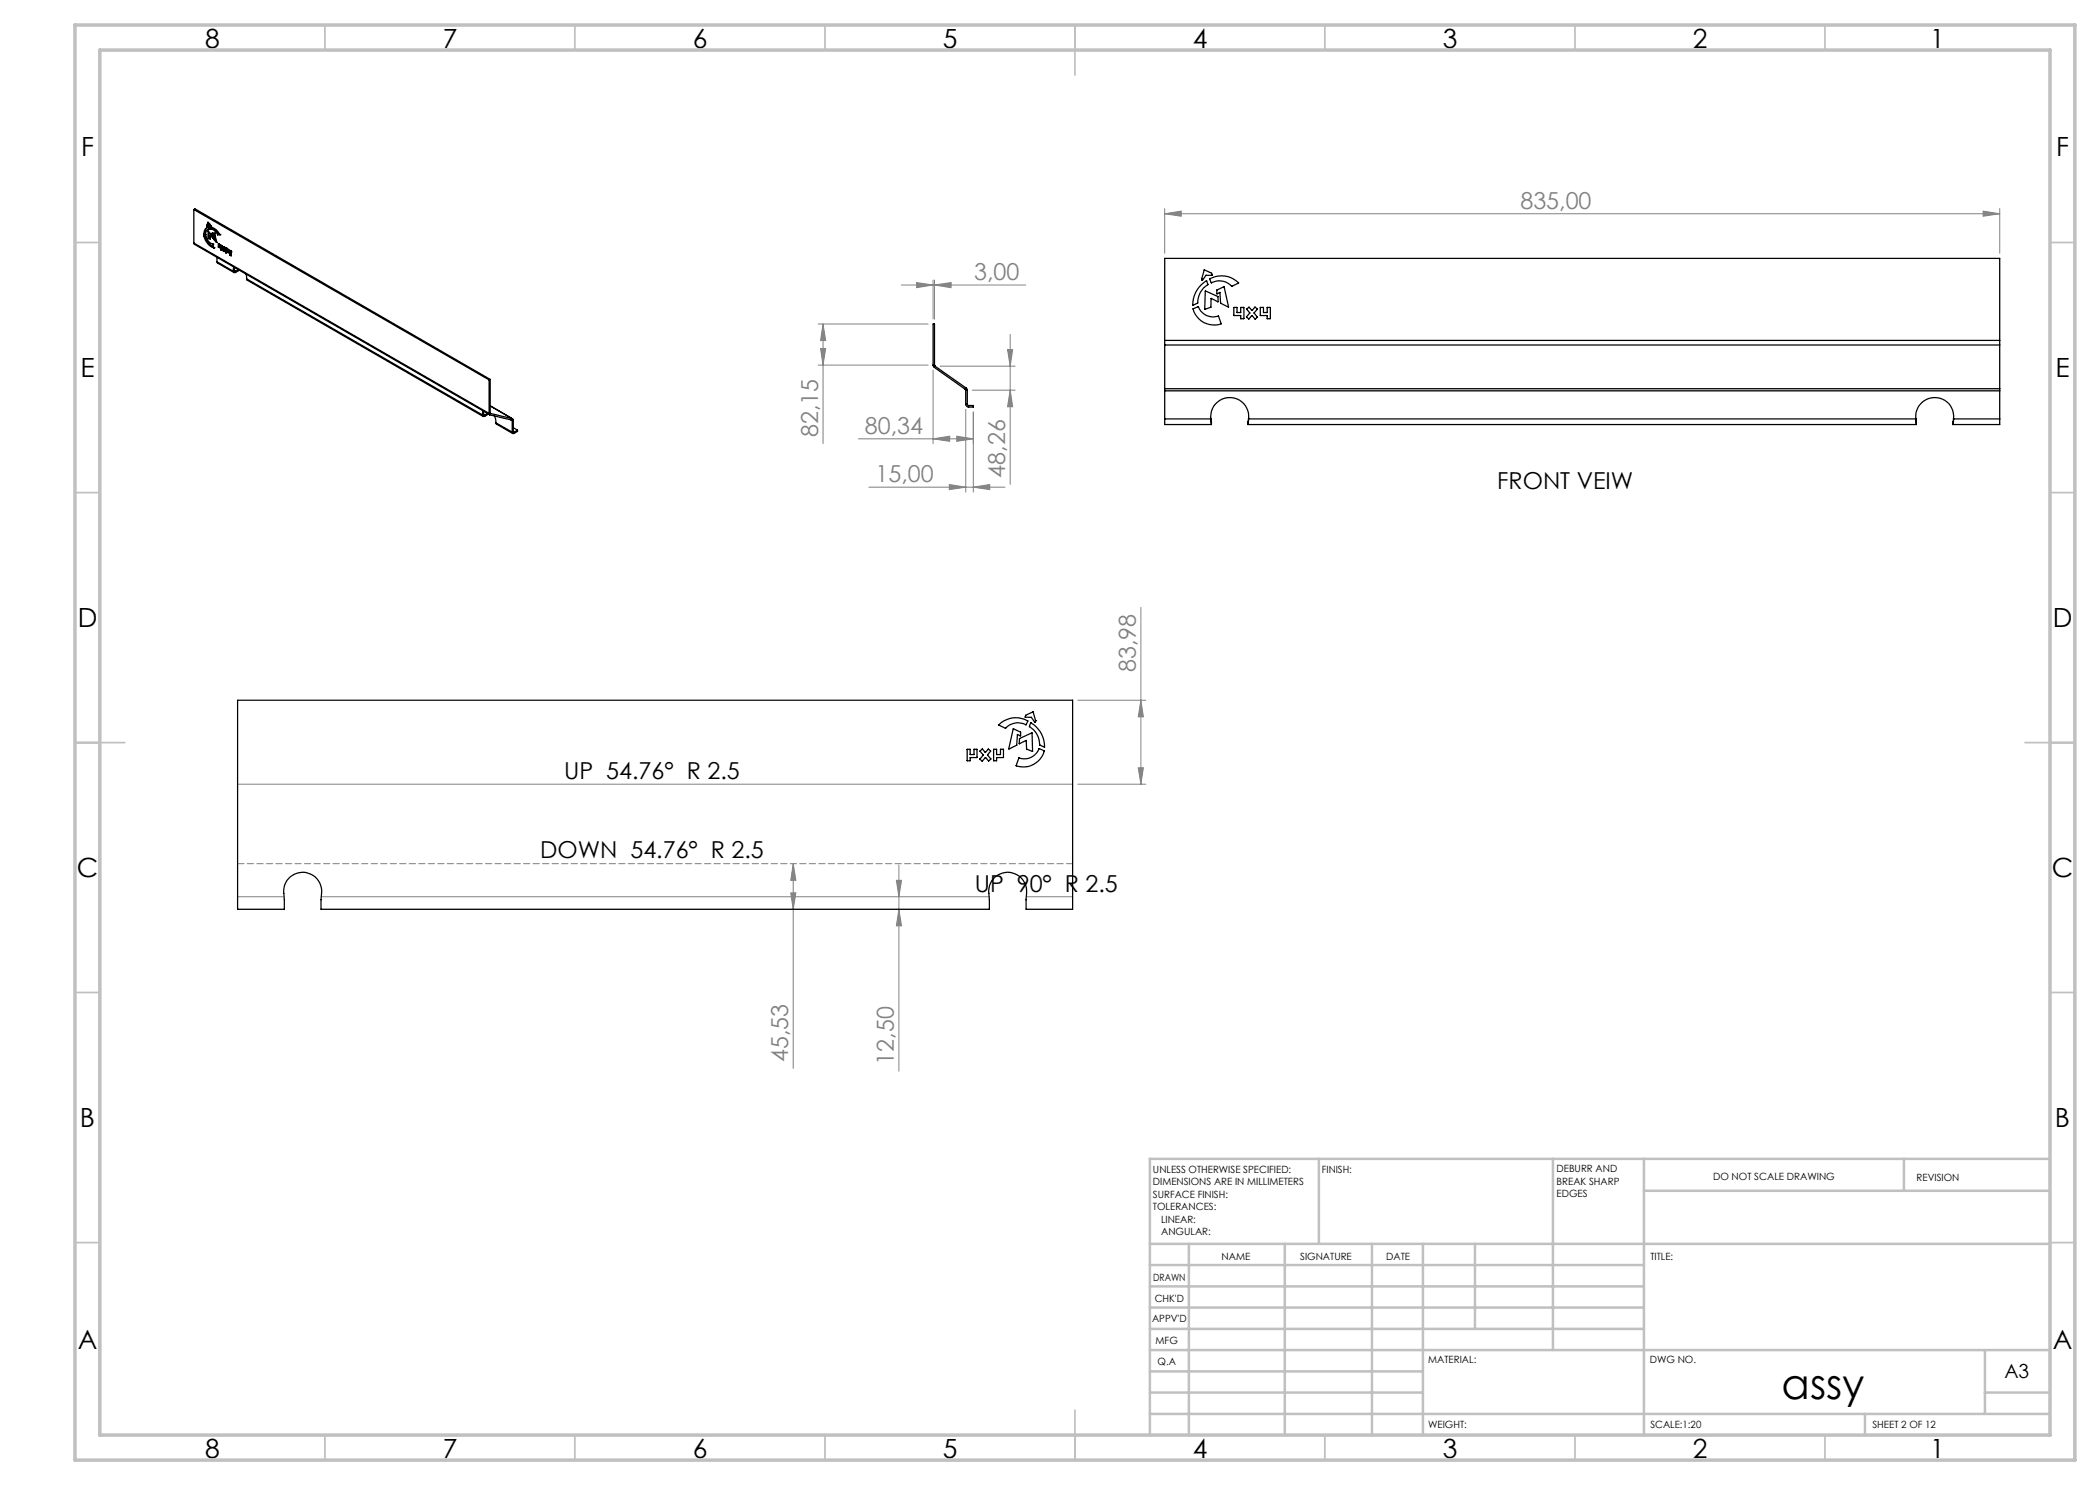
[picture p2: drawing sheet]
<svg xmlns="http://www.w3.org/2000/svg" width="420mm" height="297mm" viewBox="0 0 420 297" stroke-linecap="round" stroke-linejoin="round" font-family="sans-serif">
<g fill="none" stroke="#808080" stroke-width=".2">
<path d="M180.3 57h24.8M183.3 56.5l3.3 .5-3.3 .5zM186.6 56v7.8M186.9 57l3.3-.5v1zM186.9 56v7.8M232.9 42.8l3.4-.6v1zM232.9 41.7v9M232.9 42.8h167M396.6 42.2l3.3 .6-3.3 .4zM399.9 41.7v9M163.6 64.8h22M163.6 73h22"/>
<path d="M164.1 69.7h1l-.5 3.3zM164.6 64.8v23.9M164.6 64.8l.5 3.3h-1zM186.6 74v14.8M188 73.2h15M194.5 78h8.5M201.5 69.9h1l-.5 3.3zM202 66.9v30M202 78l.5 3.3h-1zM171.7 87.8h23M173.8 97.4h27.2M186.6 87.8l3.3-.6v1.1z"/>
<path d="M189.9 96.9l3.2 .5-3.2 .5zM191.3 87.2l3.4 .6-3.4 .5zM193.1 81.9v16.5M194.7 97.4l3.2-.5v1zM194.7 82.4v16M228.2 121.5v35.3M47.5 156.8h167M215.5 156.8h13.7M215.5 140h13.7M227.6 153.6h1.1l-.5 3.2zM228.2 140l.5 3.4h-1.1zM47.5 179.3h9.3"/>
<path d="M64.2 179.3h133.6M158.2 178.6h1l-.6 3.3zM158.6 172.8l.6 3.3h-1zM158.6 172.8v40.9M179.3 176.1h1l-.5 3.2zM179.8 173v41.2M205.2 179.3h9.3M179.8 181.9l.5 3.3h-1z"/>
</g>
<path d="M214.5 172.7h-167" fill="none" stroke="#808080" stroke-width=".2" stroke-dasharray="1.3 .6"/>
<g fill="none" stroke="#c0c0c0" stroke-width=".35">
<path d="M65 5v5M115 5v5M165 5v5M215 5v10M265 5v5M315 5v5M365 5v5M15 48.5h5M410 48.5h5M15 98.5h5M410 98.5h5M15 148.5h10"/>
<path d="M405 148.5h10M15 198.5h5M410 198.5h5M15 248.5h5M410 248.5h5M65 287v5M115 287v5M165 287v5M215 282v10M265 287v5M315 287v5M365 287v5"/>
</g>
<g fill="none" stroke="#c0c0c0" stroke-width=".5">
<path d="M263.8 231.8v17M310.6 231.8v38.2M328.8 231.8v55.2M328.8 238.2h81.2M380.8 231.8v6.4M410 231.8h-180v55.2M230 248.8h180M230 257.3h98.8M230 253h98.8M237.8 248.8v38.2M257 248.8v38.2M274.4 248.8v38.2"/>
<path d="M284.6 248.8v38.2M295 248.8v17M230 265.8h98.8M230 261.5h98.8M230 278.5h54.6M230 274.3h54.6M230 270h180M397 278.5h13M397 270v12.8M230 282.8h180M373 282.8v4.2"/>
</g>
<path d="M15 5h400v287h-400zM20 10h390v277h-390z" fill="none" stroke="#c0c0c0" stroke-width=".7"/>
<g fill="#808080">
<path d="M396.6 42.2l3.3 .6-3.3 .4zM232.9 42.8l3.4-.6v1z"/>
<path d="M189.9 96.9l3.2 .5-3.2 .5zM194.7 97.4l3.2-.5v1zM183.3 56.5l3.3 .5-3.3 .5zM186.9 57l3.3-.5v1z"/>
<path d="M186.6 87.8l3.3-.6v1.1zM191.3 87.2l3.4 .6-3.4 .5z"/>
<path d="M179.8 181.9l.5 3.3h-1zM179.3 176.1h1l-.5 3.2zM158.2 178.6h1l-.6 3.3zM158.6 172.8l.6 3.3h-1zM227.6 153.6h1.1l-.5 3.2zM228.2 140l.5 3.4h-1.1z"/>
<path d="M201.5 69.9h1l-.5 3.3zM202 78l.5 3.3h-1zM164.6 64.8l.5 3.3h-1zM164.1 69.7h1l-.5 3.3z"/>
</g>
<g fill="none" stroke="#000" stroke-width=".25">
<path d="M38.8 48.6l.1 .3 59 34M38.8 41.9l.2-.1 59 34.1M38.8 41.9l59 34.1M38.8 48.6l59 34.1M38.8 41.9v6.7M40.7 46.9h.1M40.8 47.2h.1M40.8 47.2a3.1 3.1 0 0 0 2 2.4M40.8 47.2h.4a2.13 2.13 0 0 0 1.4 1.6M40.8 46.9h.3M41 46.7v.1M41 46.7l-.3 .2"/>
<path d="M41 46.8l-.2 .1M41 46.8h.1M41 47.2a3.3 3.3 0 0 0 1.7 2.2M41.1 46.9h.1M41.4 45.1h.1M41.4 45.1v.1M41.5 45.5l-.3 .4-.2 .8M41.5 45.2h-.1M41.6 44.5l.5 .7M41.6 44.5h.1M41.6 44.5l-.2 .6M41.6 47.7h.1"/>
<path d="M41.6 44.9v.1M41.6 44.9l-.2 .2M41.6 45l-.2 .1M41.6 45h.1M41.6 46.2h.1M41.6 46.2v1.5M41.6 47.7l.4 .1M41.7 46.2l.8 1M41.7 45h.1M41.7 45l-.3 .2M41.7 45l.4 .2M41.7 44.6l-.1 .3"/>
<path d="M41.7 45.4v.1M41.7 45.4a1.22 1.22 0 0 0-1 1.5M41.7 45.5l.1 .3M41.8 45.8a.96 .96 0 0 0-.7 1.1M41.8 47.6h.1M41.8 45.8l-.2 .1M41.8 45.8h.1M41.8 47.6l-.2 .1M41.8 46.5v1.1M41.8 47.6h.3M41.9 44.9h.1M41.9 44.9l-.2 .1"/>
<path d="M41.9 45.4h.1M41.9 45.4a2.45 2.45 0 0 1 2.1 1.6M41.9 45.4l.2 .4M42 47.8h.1M42.1 47.1h.1M42.1 45.8h.1M42.1 47.1v.7M42.1 45.8a1.75 1.75 0 0 1 1.4 1.1M42.1 47.1l.4 .5M42.1 45.2h.1M42.2 45.4l.1 .3M42.3 45.7h.1"/>
<path d="M42.3 45.7l-.2 .1M42.3 45.7a1.93 1.93 0 0 1 1.4 1.1M42.3 47l-.2 .1M42.3 47l.2 .3M42.5 46.9v.1M42.5 47h.2M42.5 47.6h.1M42.5 47.2h.1M42.5 47.2v.4M42.6 48.8h.1M42.6 48.8l.2 .8M42.7 47h.1"/>
<path d="M42.7 46.6v.2M42.7 46.8h.1M42.7 47v.8M42.7 46.8h.2M42.7 46.8l-.2 .2M42.7 46.8l-.2 .1M42.7 47.8v.1M42.7 47.9l.6 .6M42.8 49.6h.1M42.9 46.8h.1M42.9 46.8l-.2 .2M42.9 46.8v.9"/>
<path d="M42.9 47.7h.1M42.9 47.7l-.2 .1M42.9 47.7l.3 .3M43 46.6v.1M43 46.6h-.6l.1 .3M43 46.7l.3 1.8M43.3 48.5h.1M43.4 52.3l.1 .3 3.3 1.9M43.4 52.3l3.3 2M43.4 51.5v.8M43.5 46.9v.1M43.5 47h.5"/>
<path d="M43.7 48.8l.2 .1M43.7 48.8h.1M43.7 49.4h.1M43.7 48.8v.6M43.7 49.4l.4 .3M43.7 46.8h.1M43.7 46.8l-.2 .2M43.7 46.8h.2M43.7 46.8l-.2 .1M43.9 49.3h.1M43.9 49.3l-.2 .1M43.9 49.3l.2 .1"/>
<path d="M43.9 48.9v.4M44 47h.1M44.1 49.7h.1M44.1 49.9h.1M44.1 49h.1M44.1 49.4h.1M44.1 49v.4M44.1 49.7v.2M44.1 49.4l.2 .2M44.2 49.9l.1 .2M44.2 49l.1 .1M44.3 50.1h.1"/>
<path d="M44.3 49.1l.1 1M44.3 49.3h.1M44.3 49.6h.1M44.3 49.8h.1M44.3 49.3l-.2 .1M44.3 49.6l-.2 .1M44.3 49.1v.2M44.3 49.6v.2M44.3 49.8l-.2 .1M44.4 49.8l-.2 .1M44.6 50v.1M44.6 50.1l.1 .2"/>
<path d="M44.6 49.4h.1M44.6 49.4l.2 .4M44.7 49.4h-.1M44.7 49.4l.2 .3 .3-.1M44.7 49.4h.1M44.8 49.9h.1M44.8 49.9l-.2 .1M44.8 49.9l-.2 .2M44.8 49.9l.1 .3M44.8 49.8h.1M44.8 49.8l-.2 .2M44.8 50.2l-.1 .1"/>
<path d="M44.9 50.1l-.2 .2M44.9 50.1v.1M44.9 50.2l.3 .3M45 49.7h.1M45 49.7l-.2 .1M45 49.7l-.2 .2M45.1 50h.1M45.1 50.1h-.2M45.1 50l.2 .5M45.2 49.6l.1 .2-.2 .2M45.2 49.6h.1M45.2 49.6l-.4 .2"/>
<path d="M45.3 50.4l-.1 .1M45.3 50.5h-.1M45.3 50.5h.1M45.5 49.8l.3 .1v.4M45.5 49.8h.1M45.5 49.8v.7M45.5 50.5l.5 .3M45.8 50.3v.1M45.8 50.4l.2 .1M45.8 50.3l-.3 .1M45.8 50.4l-.3 .1M46 50.8h.1"/>
<path d="M46 51h.1M46 50.5h.1M46 50.1v.4M46 50.8v.2M46 50.5l.2 .1M46 50.1l.2 .1v.9M46 50.1h.1M46 51l.2 .1M46.2 50.4h.1M46.2 50.6v.1M46.2 50.9l-.2 .1M46.2 50.4l-.2 .1"/>
<path d="M46.2 50.2v.2M46.2 50.7v.2M46.2 50.7l-.2 .1M46.2 50.6l-.2 .2M46.2 51.1h.1M46.6 54.2l.1 .1M46.7 54.3l.1 .2h.3M46.8 53.4l-.2 .8M46.8 54.1l-.2 .1M46.8 54.1h.1M46.9 54.1l.2 .2M46.9 54.1l-.2 .2"/>
<path d="M46.9 53.5l-.1 .6M47.1 54.3v.2M47.6 53.9l-.5 .4M47.8 54v.1l-.7 .4M49.2 54.8l.1 .9M49.3 55.8l.1 .2 47.2 27.3M49.3 55.8l47.2 27.2M49.3 55.7v.1M240.2 57l1.1-.8 .3 .7a4.4 4.4 0 0 0-2.1 3.7l-.9 .5a4.9 4.9 0 0 1 1.6-4.1zM240.3 55.7v.1M240.8 54l1.5 .6 .1 .4-1.2 .1-.8 1-.1-.3zM241.1 58.2l2.5 1.1v1.1l-1.3-.7-.1 1.7-1.3 .5z"/>
<path d="M241.9 55.8a4.8 4.8 0 0 1 5.8 .8l-1.3 .7a3.7 3.7 0 0 0-3.7-.9l-.4 .2zM243.3 58v.1M243.3 58l1.5-.6 .9 4-1.6-.8-.1-2.1-.6 .3M243.3 58.1l.1 .6M243.4 58.7v.1M97.8 76v6.7M98 75.9l-.2 .1M98 75.9v6.7M186.6 73l.3 .5M186.6 73h.3M186.6 73v-8.2h.3v8.2M186.9 73.5l6.1 4.4"/>
<path d="M186.9 73l.1 .2M187 73.2l-.1 .3M187 73.2l6.2 4.4M193 77.9l.1 .1M193.1 78h.4M193.1 78v2.9M193.2 77.6l.3 .4M193.2 77.6l-.2 .3M193.5 78v2.9M232.9 68.1v.9M232.9 77.7v.5M232.9 68.1v-16.4h167v16.4"/>
<path d="M232.9 68.1h167M232.9 69v8.7M232.9 78.2v5.6M232.9 69h167M232.9 77.7h167M232.9 78.2h167M238.6 61.8l1-.5a3.2 3.2 0 0 0 4.1 1.9l.5 1.5a4.2 4.2 0 0 1-5.6-2.9zM244.2 64.7v.1M246.8 61.5h.6v1h.7v-1h.7l-.1 2.2h-.6v-.6h-1.3zM249.9 62.6l-.6-.8 .5-.3 .6 .6 .6-.7 .5 .4-.7 .8M249.9 62.6h.1M249.9 62.6l-.6 .8 .4 .4 .7-.7 .6 .7 .5-.3"/>
<path d="M250.8 62.6h.1M250.8 62.6l.7 .8M251.5 63.5h.1M252.1 61.5h.6v1h.7v-1h.7l-.1 2.2h-.6v-.6h-1.3zM253.5 61.5h.1M399.9 68.1v.9M399.9 77.7v.5M399.9 69v8.7M399.9 78.2v5.6M96.5 83l.1 .3h.3M96.5 83h.1M96.6 82.2l-.1 .8"/>
<path d="M96.7 82.9l.2 .1M96.7 82.8l-.2 .2M96.7 82.9l-.2 .1M96.7 82.8v.1M96.8 82.3l-.1 .5M96.9 83v.3M97.5 82.7l-.6 .3M97.6 82.8l-.7 .5M97.8 82.7l.2 .3M98 83l4.4 1M98 82.6l.1 .1M98 82.6l-.2 .1"/>
<path d="M98.1 82.7h.1M98.1 82.7l-.1 .3M98.1 82.7l4.4 1M98.9 83.2l.2 .7 .1 .7M99.2 84.6l.1 .2 3.3 1.9M99.2 84.6l3.2 1.8M102.1 84l.3 .1M102.4 84v.1M102.4 86.4a.24 .24 0 0 0 .1 .3 .24 .24 0 0 0 .3 0M102.4 84.1v2.3M102.5 83.7l.2 .3M102.5 83.7l-4.5-2.5 4.5 2.6"/>
<path d="M102.5 83.7l-.1 .3M102.7 86.3l.1 .1M102.7 84l-.3 .1M102.7 84v2.3M102.7 86.3l-.3 .1M102.7 85.5l.8 .5M102.8 86.4v.3M103.5 86l-.7 .4M103.5 86v.3l-.7 .4M193.1 80.9l.2 .3 .4 .2M193.1 80.9h.4M193.5 80.9l.2 .2"/>
<path d="M193.7 81.1v.3M193.7 81.1h1v.3h-1M232.9 83.8v1.1h9.4M232.9 83.8h9.3M242.2 83.8a3.8 3.8 0 0 1 3.7-4.3 3.8 3.8 0 0 1 3.8 4.3M242.2 83.8l.1 1.1M249.6 84.9h133.7M249.7 83.8l-.1 1.1M249.7 83.8h133.5M383.2 83.8a3.8 3.8 0 0 1 3.7-4.3 3.8 3.8 0 0 1 3.8 4.3M383.2 83.8l.1 1.1M390.7 83.8l-.1 1.1"/>
<path d="M390.7 83.8h9.2M399.9 83.8v1.1h-9.3M47.5 140h167v41.9h-9.3v-2a4.5 4.5 0 0 0-1.2-4.6 3.8 3.8 0 0 0-4.3-.4 3.8 3.8 0 0 0-1.9 3.8l.1 3.2h-133.7v-2a4.5 4.5 0 0 0-1.2-4.6 3.8 3.8 0 0 0-4.3-.4 3.8 3.8 0 0 0-1.9 3.8l.1 3.2h-9.4zM193.4 149.9h.6l.1 1h.7v-1h.6v1.6h-1.3l-.1 .6h-.6zM196.4 152.2h.1M196.6 151l-.6-.8 .4-.4 .7 .7 .5-.7 .5 .4-.6 .8 .7 .8-.5 .4-.6-.7-.6 .7M196.6 151h.1M196.6 151l-.6 .8 .4 .4M198.7 149.9h.6l.1 1h.7v-1h.6v1.6h-1.3l-.1 .6h-.6zM201.1 145.7h.1M202.6 145.8l1.5 .6v.7l-.6-.2-.2 2.1-1.5 .8zM203.8 151.6a3.2 3.2 0 0 0 4.1-1.9l.9 .5a4.2 4.2 0 0 1-5.6 2.9z"/>
<path d="M204.1 146.4v.1M205.2 145a3.3 3.3 0 0 0-4.1 .7M205.2 145h.1M205.3 149.8h.1M205.5 144.2a4.8 4.8 0 0 0-5.8 .8l1.4 .7M205.6 144.2h.1M205.6 144.2l-.4 .8M206.1 144.6a5.3 5.3 0 0 1 2.8 4.8l-.9-.4a4.5 4.5 0 0 0-2.1-3.7zM206.2 143.5h.1M206.3 143.5l.7 1 .1-.4M206.4 146.6l-2.5 1.1v1.1l1.3-.7 .1 1.7M206.4 146.6h.1"/>
<path d="M206.4 146.6l.1 3.7-1.2-.5M206.6 142.4h.1M206.6 142.4l-1.5 .6-.1 .4 1.2 .1M206.6 142.4l.5 1.7M207.1 144.1h.1"/>
</g>
<text font-size="8.5" x="356.3" y="279.7">assy</text>
<g font-size="5.3">
<text x="41" y="9.5">8</text>
<text x="88.5" y="9.5">7</text>
<text x="138.5" y="9.5">6</text>
<text x="188.5" y="9.5">5</text>
<text x="238.5" y="9.5">4</text>
<text x="288.5" y="9.5">3</text>
<text x="338.5" y="9.5">2</text>
<text x="386" y="9.5">1</text>
<text x="16.2" y="31.2">F</text>
<text x="411.2" y="31.2">F</text>
<text x="16.1" y="75.5">E</text>
<text x="411.1" y="75.5">E</text>
<text x="15.5" y="125.5">D</text>
<text x="410.5" y="125.5">D</text>
<text x="15.4" y="175.5">C</text>
<text x="410.4" y="175.5">C</text>
<text x="16" y="225.5">B</text>
<text x="411" y="225.5">B</text>
<text x="15.5" y="269.7">A</text>
<text x="410.5" y="269.7">A</text>
<text x="41" y="291.5">8</text>
<text x="88.5" y="291.5">7</text>
<text x="138.5" y="291.5">6</text>
<text x="188.5" y="291.5">5</text>
<text x="238.5" y="291.5">4</text>
<text x="288.5" y="291.5">3</text>
<text x="338.5" y="291.5">2</text>
<text x="386" y="291.5">1</text>
</g>
<g font-size="4.7" fill="#808080">
<text x="304.1" y="41.7">835,00</text>
<text x="194.8" y="56">3,00</text>
<text x="163.6" y="87.4" transform="rotate(-90 163.6 87.4)">82,15</text>
<text x="173" y="86.7">80,34</text>
<text x="201" y="95.5" transform="rotate(-90 201 95.5)">48,26</text>
<text x="175.1" y="96.4">15,00</text>
<text x="227.2" y="134.4" transform="rotate(-90 227.2 134.4)">83,98</text>
<text x="157.7" y="212.4" transform="rotate(-90 157.7 212.4)">45,53</text>
<text x="178.8" y="212.9" transform="rotate(-90 178.8 212.9)">12,50</text>
</g>
<g font-size="4.7">
<text x="299.5" y="97.8">FRONT VEIW</text>
<text x="112.9" y="155.8">UP 54.76° R 2.5</text>
<text x="108" y="171.7">DOWN 54.76° R 2.5</text>
<text x="195" y="178.3">UP 90° R 2.5</text>
</g>
<text font-size="3.9" x="400.9" y="275.5">A3</text>
<g font-size="2">
<text x="230.6" y="234.6">UNLESS OTHERWISE SPECIFIED:</text>
<text x="230.6" y="237.1">DIMENSIONS ARE IN MILLIMETERS</text>
<text x="230.6" y="239.6">SURFACE FINISH:</text>
<text x="264.4" y="234.6">FINISH:</text>
<text x="311.3" y="234.5">DEBURR AND</text>
<text x="311.3" y="237">BREAK SHARP</text>
<text x="311.3" y="239.5">EDGES</text>
<text x="342.6" y="236">DO NOT SCALE DRAWING</text>
<text x="383.3" y="236.2">REVISION</text>
<text x="230.6" y="242.1">TOLERANCES:</text>
<text x="232.2" y="244.6">LINEAR:</text>
<text x="232.2" y="247.1">ANGULAR:</text>
<text x="244.3" y="252">NAME</text>
<text x="260" y="251.9">SIGNATURE</text>
<text x="277.2" y="251.9">DATE</text>
<text x="330.1" y="251.9">TITLE:</text>
<text x="230.6" y="256.1">DRAWN</text>
<text x="230.9" y="260.3">CHK'D</text>
<text x="230.4" y="264.4">APPV'D</text>
<text x="231.1" y="268.8">MFG</text>
<text x="231.5" y="273">Q.A</text>
<text x="285.6" y="272.5">MATERIAL:</text>
<text x="330" y="272.5">DWG NO.</text>
<text x="285.6" y="285.5">WEIGHT:</text>
<text x="330.1" y="285.6">SCALE:1:20</text>
<text x="374.5" y="285.6">SHEET 2 OF 12</text>
</g>
</svg>
